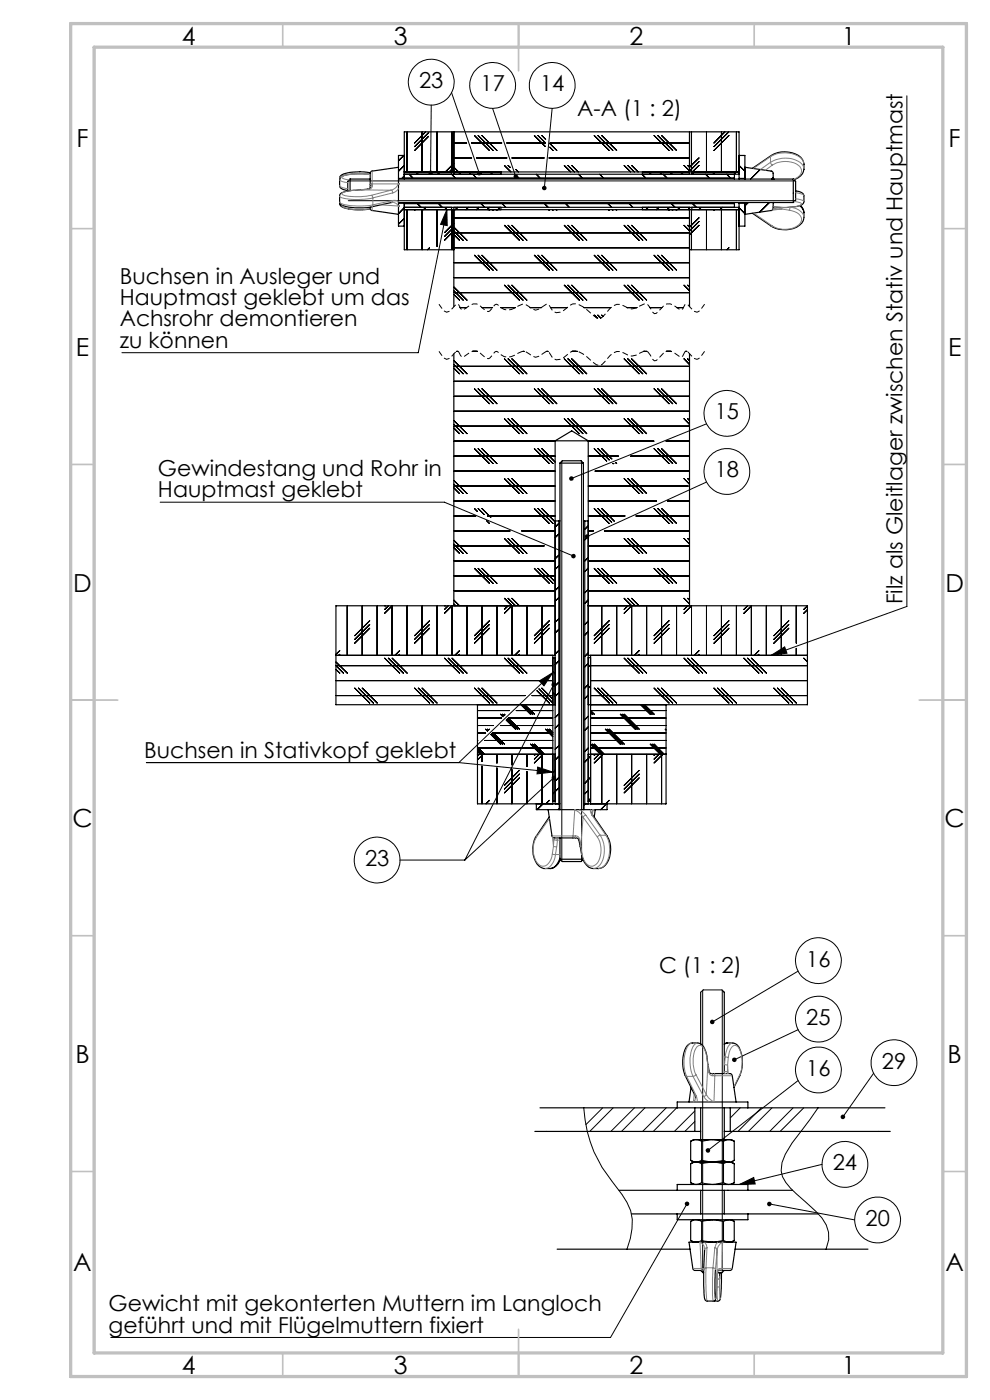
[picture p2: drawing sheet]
<svg xmlns="http://www.w3.org/2000/svg" width="210mm" height="297mm" viewBox="0 0 210 297" stroke-linecap="round" stroke-linejoin="round" font-family="sans-serif">
<g fill="none" stroke="#000" stroke-width=".21">
<path d="M95.8 19.6l5.9 17.2M73.9 38.4h94.8M85.7 33l-1.2 1.1M85.8 37.3l-.5 .5M85.8 35.1l-1.3 1.2M86.4 28v8.5M86.8 37l.8 .7M88.9 36.5l-.5 .5M89.5 28v8.5M90.3 28l-2.4 2.3M90.9 28.9l-3 3M90.9 28.1l-3 3"/>
<path d="M91.5 22.3l-.2 14.4M92.7 28v8.5M93.4 36.5l-.5 .5M95.3 36.5l1-1 1 1M95.8 37l.8 .7M95.9 28v8.5M96.1 36.5l.2-.2 .1 .2M96.3 30.3h2.7M96.3 33.5h3.7M96.3 34.7l-1.8 1.8M97.9 36.5l-.5 .5M100 30.3h6.4"/>
<path d="M100.1 36.5l-.5 .5M100.3 37l.7 .7M100.6 28.7l3.2 3.2M101.1 33.5h6.4M101.4 28.7l3.2 3.2M102.2 28.7l3.2 3.2M102.3 36.5l-.5 .5M104.5 23l4.9 14.5M104.6 36.5l-.5 .5M107 35.1l1.4 1.4M107.5 30.3h8.2M107.8 35.1l.4 .4"/>
<path d="M108.6 33.5h6.8M109.4 35.9l.6 .6M109.7 37.4l.3 .3M113.3 28.7l2.3 2.3M113.8 37l.7 .7M114.1 28.7l1.6 1.6M114.9 28.7l.8 .9M116.5 33.5h29.8M116.6 31.2l.7 .7M116.7 30.3h29.6M116.7 30.5l1.4 1.4M117.1 23l-1.6 16.9"/>
<path d="M119.7 35.1l1.4 1.4M120.5 35.1l1.3 1.4M121.3 35.1l1.4 1.4M122.7 37l.8 .7M126 28.7l3.2 3.2M126.8 28.7l3.2 3.2M127.2 37l.8 .7M127.6 28.7l3.2 3.2M132.4 35.1l1.4 1.4M133.2 35.1l1.3 1.4M134 35.1l1.4 1.4M136.2 37l.7 .7"/>
<path d="M138.3 36.5l-.5 .5M138.7 28.7l3.2 3.2M139.5 28.7l3.2 3.2M140.3 28.7l3.2 3.2M140.5 36.5l-.5 .5M140.7 37l.8 .7M142.8 36.5l-.6 .5M145 36.5l-.5 .5M146.7 28v8.5M147.2 36.5l-.4 .5M148.3 34.3l-2 2-1.2-1.2M148.3 33.5l-2 2-.4-.4"/>
<path d="M148.3 35.1l-1.4 1.4M149.7 37l.7 .7M149.9 28v8.5M151.7 36.5l-.5 .5M153 28v8.5M153.8 28l-2.4 2.3M154.2 37l.7 .7M154.6 28l-3.2 3.1M154.6 28.7l-3.2 3.2M156.2 28v8.5l-.5 .5M156.8 35.1l1.2 1.2M161.3 35.9l-2.1 2.1"/>
<path d="M164 37.7l-.3 .3M192.4 20.3v108.4l-28.8 10.3M73.9 42.6h94.8M85.8 46.3l-1.3 1.3M85.9 44l-1.4 1.3M86.4 44.5v8.5M88.1 44.5l-.2 .1M88.6 43.2l.7 .8M89.5 44.5v8.5M90.3 44l-.4 .5M91.1 52.6l-.4 .4M92.7 44.5v7.8"/>
<path d="M93.1 43.2l.7 .8M94.3 50.2l2-2 2.8 2.8M94.8 44.5l-6.1 30.3h-62.8M94.8 44.5l.1 3.4-1.4-.3zM94.8 44l-.4 .4M95.9 44.5v8.5M96.3 46.2h50M96.3 49.4h50M96.3 52.6h50M96.3 55.7h50M96.3 58.9h50M96.3 49.8l1.2 1.2"/>
<path d="M96.3 49l1.9 2M96.3 49l-2 2M96.3 47.4l-2 2M97.1 44l-.5 .5M99.3 44l-.5 .5M100.6 54.1l3.2 3.2M101.4 54.1l3.2 3.2M101.6 44l-.5 .5M102.1 43.2l.7 .8M102.2 54.1l3.2 3.2M103.7 44.5l.1 .1M103.8 44l-.5 .5"/>
<path d="M104.5 44.5l.1 .1M105.3 44.5l.1 .1M106.1 44l-.5 .5M106.5 43.2l.8 .8M107 47.8l3.2 3.2M107.8 47.8l3.1 3.2M108.6 47.8l3.2 3.2M113.3 54.1l3.2 3.2M114.1 54.1l3.2 3.2M114.9 54.1l3.2 3.2M115.5 43.2l.8 .8M116.4 44.5l.1 .1"/>
<path d="M117.2 44.5l.1 .1M118 44.5l.1 .1M119.7 47.8l3.2 3.2M120 43.2l.8 .8M120.5 47.8l3.1 3.2M121.3 47.8l3.2 3.2M126 54.1l3.2 3.2M126.8 54.1l3.2 3.2M127.6 54.1l3.2 3.2M129 43.2l.8 .8M129.1 44.5l.1 .1M129.9 44.5l.1 .1"/>
<path d="M130.7 44.5l.1 .1M132.4 47.8l3.2 3.2M133.2 47.8l3.1 3.2M133.5 43.2l.7 .8M134 47.8l3.2 3.2M137.5 44l-.5 .5M138.7 54.1l3.2 3.2M139.5 54.1l3.2 3.2M139.7 44l-.5 .5M140.3 54.1l3.2 3.2M141.8 44.5l.1 .1M142 44l-.5 .5"/>
<path d="M142.5 43.2l.7 .8M142.6 44.5l.1 .1M143.4 44.5l.1 .1M144.3 44l-.6 .5M145.1 47.8l1.2 1.2M146.3 44.2l-.3 .3M146.7 44.5v8.5M146.9 43.2l.8 .8M148.3 46.2l-2 2-.4-.4M148.3 47.8l-2 2M148.3 47l-2 2M148.7 44l-.5 .5"/>
<path d="M149.9 44.5v8.5M151.6 44.5l-.2 .1M153 44.5v8.5M153.2 44l-.5 .5M154.6 52.6l-.4 .4M156.2 44.5v8.5M156.8 44.1l1.2 1.2M158.7 43l-.7 .7M163.2 43l-2.1 2M96.3 62.1h50M96.3 62.5l1.2 1.2M96.3 61.7l1.9 2"/>
<path d="M96.3 60.9l2.8 2.8M96.3 77.7h50M96.3 78.1l1.2 1.2M96.3 77.3l1.9 2M96.3 76.5l2.8 2.8M96.8 74.5h.4M97.6 65.3h1.4M100.2 74.5h1M102.2 65.3h2.3M106.2 65.3h3.2M107 60.5l3.2 3.2M107 76.1l3.2 3.2"/>
<path d="M107.8 60.5l3.1 3.2M107.8 76.1l3.1 3.2M108.6 60.5l3.2 3.2M108.6 76.1l3.2 3.2M110.9 74.5h.3M112.4 65.3h2.5M116 74.5h.2M116.8 65.3h3.5M119.7 60.5l3.2 3.2M119.7 76.1l3.2 3.2M120.5 60.5l3.1 3.2M120.5 76.1l3.1 3.2"/>
<path d="M121.3 60.5l3.2 3.2M121.3 76.1l3.2 3.2M121.3 74.5h1.1M123.9 65.3h5.7M126 66.8l.7 .7M126.8 66.8l.7 .7M127.6 66.8l.3 .3M132.4 60.5l3.2 3.2M132.4 76.1l3.2 3.2M133 65.3h2.1M133.2 60.5l3.1 3.2M133.2 76.1l3.1 3.2"/>
<path d="M134 60.5l3.2 3.2M134 76.1l3.2 3.2M136.5 74.5h.7M137.9 65.3h2.5M141.3 74.5h1M143.6 65.3h1.4M145.1 60.5l1.2 1.2M145.1 76.1l1.2 1.2M145.4 74.5h.3M145.9 60.5l.4 .4M145.9 76.1l.4 .4M96.3 99.9h21.5"/>
<path d="M96.3 96.8h21.5M96.3 93.6h21.5M96.3 90.4h49.9M96.3 87.2h50M96.3 84.1h50M96.3 80.9h50M96.3 90.8l1.2 1.2M96.3 90l1.9 2M96.3 89.2l2.8 2.8M100.6 82.5l3.2 3.2M100.6 95.2l3.2 3.2M101.4 82.5l3.2 3.2"/>
<path d="M101.4 95.2l3.2 3.2M102.2 82.5l3.2 3.2M102.2 95.2l3.2 3.2M107 88.8l3.2 3.2M107.8 88.8l3.1 3.2M108.6 88.8l3.2 3.2M113.3 82.5l3.2 3.2M113.3 95.2l3.2 3.2M114.1 82.5l3.2 3.2M114.1 95.2l3.2 3.2M114.9 82.5l3.2 3.2M114.9 95.2l2.9 2.8"/>
<path d="M119.2 97.9v84.8M119.7 88.8l3.2 3.2M120.5 88.8l3.1 3.2M121.3 88.8l3.2 3.2M123.4 97.9v84.8M124.8 96.8h6.4M124.8 93.6h13.9M126 82.5l3.2 3.2M126 95.2l2.7 2.6M126.2 99.9h20.1M126.8 82.5l3.2 3.2M126.8 95.2l2.4 2.4"/>
<path d="M127.6 82.5l3.2 3.2M127.6 95.2l2.2 2.2M130 98.4h.1M130.6 98.1l.2 .3M132.4 88.8l3.2 3.2M133.2 88.8l3.1 3.2M133.8 96.8h12.5M134 88.8l3.2 3.2M138.7 82.5l3.2 3.2M138.7 95.2l3.2 3.2M139.5 82.5l3.2 3.2M139.5 95.2l3.2 3.2"/>
<path d="M140.3 82.5l3.2 3.2M140.3 95.2l3.2 3.2M141.3 93.6h5M145.1 88.8l1.2 1.2M145.9 88.8l.4 .4M149.9 89.9l-28.7 11.6M34 106.5h60.3l27.3 11.5M96.3 119h21.5M96.3 115.8h19.1M96.3 112.6h11.9M96.3 109.5h4.6M96.3 106.3h21.5"/>
<path d="M96.3 103.1h21.5M96.3 103.5l1.2 1.2M96.3 116.2l1.2 1.2M96.3 102.7l1.9 2M96.3 115.4l1.9 2M96.3 101.9l2.8 2.8M96.3 114.6l2.8 2.8M100.6 107.9l.7 .6M101.4 107.9l1.3 1.2M102.2 107.9l1.9 1.8M103.2 110.5l.6 .6M103.4 109.5h14.4"/>
<path d="M107 101.5l3.2 3.2M107 114.2l3.2 3.2M107.8 101.5l3.1 3.2M107.8 114.2l3.1 3.2M108.6 101.5l3.2 3.2M108.6 114.2l3.2 3.2M110.7 112.6h7.1M113.3 107.9l3.2 3.2M114.1 107.9l3.2 3.2M114.9 107.9l2.9 2.8M118.5 117.8l-.7 .7M118.5 111.1l-.7 .7"/>
<path d="M118.5 113.3l-.7 .7M124.6 114l-.6 .5M124.8 119h21.5M124.8 115.8h21.5M124.8 112.6h1.1M124.8 109.5h7.8M124.8 106.3h14.5M124.8 103.1h21.2M124.8 111.5l-.8 .8M124.8 118.3l-.8 .7M126 107.9l3.2 3.2M126.8 107.9l3 2.9"/>
<path d="M127.6 107.9l2.7 2.7M128.2 112.6h18.1M132.4 101.5l3.2 3.2M132.4 114.2l3.2 3.2M133.2 101.5l3.1 3.2M133.2 114.2l3.1 3.2M134 101.5l3.2 3.2M134 114.2l3.2 3.2M134.9 109.5h11.4M138.7 107.9l3.2 3.2M139.5 107.9l3.2 3.2M140.3 107.9l3.2 3.2"/>
<path d="M141.6 106.3h4.7M145.1 101.5l1.2 1.2M145.1 114.2l1.2 1.2M145.9 101.5l.4 .4M145.9 114.2l.4 .4M149.9 102.3l-25.4 11.5M72.1 138.8l-.2 .2M72.1 138l-.8 .8M73.7 128.5v10.5M76.8 128.5v10.5M78.4 133.3l-3.2 3.2M78.4 132.5l-3.2 3.1"/>
<path d="M78.4 131.7l-3.2 3.2M80 128.5v10.5M81.6 130.1l1.6-1.6v10.5M81.6 139.6l3.2 3.2M81.6 128.5h.1M82.4 128.5l-.8 .8M82.4 139.6l3.1 3.2M83.2 139.6l3.2 3.2M84.8 138.8l-.2 .2M84.8 138l-1 1M86.4 128.5v10.5M89.5 128.5v10.5"/>
<path d="M91.1 133.3l-3.2 3.2M91.1 132.5l-3.2 3.1M91.1 131.7l-3.2 3.2M92.7 128.5v10.5M94.3 130.1l1.6-1.6v10.5M94.3 139.6l3.2 3.2M94.3 128.5h.1M95.1 128.5l-.8 .8M95.1 139.6l3.1 3.2M95.9 139.6l3.2 3.2M96.3 125.3h21.5M96.3 122.2h21.5"/>
<path d="M96.3 128.1l.4 .4M96.3 127.3l1.2 1.2M97.5 138.8l-.2 .2M97.5 138l-1 1M99.1 128.5v10.5M100.6 120.6l3.2 3.2M101.4 120.6l3.2 3.2M102.2 120.6l3.2 3.2M102.2 128.5v10.5M103.8 133.3l-3.2 3.2M103.8 132.5l-3.2 3.1M103.8 131.7l-3.2 3.2"/>
<path d="M105.4 128.5v10.5M107 126.9l1.6 1.6M107 139.6l3.2 3.2M107 128.5h.1M107.8 126.9l1.6 1.6M107.8 139.6l3.1 3.2M107.8 128.5l-.8 .8M108.6 126.9l1.6 1.6M108.6 128.5v10.5M108.6 128.5l-1.6 1.6M108.6 139.6l3.2 3.2M110.2 138.8l-.2 .2"/>
<path d="M110.2 138l-1 1M111.8 128.5v10.5M113.3 120.6l3.2 3.2M114.1 120.6l3.2 3.2M114.9 120.6l2.9 2.8M114.9 128.5v10.5M116.5 133.3l-3.2 3.2M116.5 132.5l-3.2 3.1M116.5 131.7l-3.2 3.2M118.5 138l-.7 .7M118.5 131.3l-.7 .7M118.5 124.5l-.7 .8"/>
<path d="M118.5 133.5l-.7 .8M118.5 126.8l-.7 .7M118.5 120l-.7 .8M124.8 125.3h21.5M124.8 122.2h21.5M124.8 125l-.8 .8M124.8 138.5l-.8 .7M124.8 131.8l-.8 .7M124.8 134l-.8 .8M124.8 127.2l-.8 .8M124.8 120.5l-.8 .8M126 120.6l3.2 3.2"/>
<path d="M126.8 120.6l3.2 3.2M127.6 120.6l3.2 3.2M127.6 128.5v10.5M129.2 133.3l-3.2 3.2M129.2 132.5l-3.2 3.1M129.2 131.7l-3.2 3.2M130.8 128.5v10.5M132.4 126.9l1.6 1.6M132.4 139.6l3.2 3.2M133.2 126.9l1.6 1.6M133.2 128.5l-.8 .8M133.2 139.6l3.1 3.2"/>
<path d="M134 126.9l1.6 1.6M134 128.5v10.5M134 128.5l-1.6 1.6M134 139.6l3.2 3.2M135.6 138.8l-.2 .2M135.6 138l-1 1M137.2 128.5v10.5M138.7 120.6l3.2 3.2M139.5 120.6l3.2 3.2M140.3 120.6l3.2 3.2M140.3 128.5v10.5M141.9 133.3l-3.2 3.2"/>
<path d="M141.9 132.5l-3.2 3.1M141.9 131.7l-3.2 3.2M143.5 128.5v10.5M145.1 130.1l1.6-1.6v10.5M145.1 126.9l1.2 1.2M145.1 139.6l3.2 3.2M145.9 126.9l.4 .4M145.9 139.6l3.1 3.2M145.9 128.5l-.8 .8M146.7 139.6l3.2 3.2M148.3 138.8l-.2 .2M148.3 138l-1 1"/>
<path d="M149.9 128.5v10.5M153 128.5v10.5M154.6 133.3l-3.2 3.2M154.6 132.5l-3.2 3.1M154.6 131.7l-3.2 3.2M156.2 128.5v10.5M157.8 139.6l3.2 3.2M157.8 130.1l1.6-1.6v10.5M158.6 128.5l-.8 .8M158.6 139.6l3.1 3.2M159.4 139.6l3.2 3.2M161 138.8l-.2 .2"/>
<path d="M161 138l-1 1M162.6 128.5v10.5M163.6 139l2.8-1.8 .5 1.4zM165.7 128.5v9.2M165.7 138.7v.3M167.3 133.3l-3.2 3.2M167.3 132.5l-3.2 3.1M167.3 131.7l-3.2 3.2M168.9 128.5v8M168.9 137.5v1.5M170.5 139.6l.8 .8M171.3 129.3l-.8 .8"/>
<path d="M171.3 128.5l-.8 .8M71.3 144.4h43.5M71.3 147.6h40.1M71.3 142l.8 .8M71.3 140.4l2.4 2.4M75.2 146l3.2 3.2M76 146l3.2 3.2M76.8 146l3.2 3.2M87.9 146l3.2 3.2M88.7 146l3.2 3.2M89.5 146l3.2 3.2M100.6 146l3.2 3.2"/>
<path d="M101.3 158.5l1.5 1.5M101.3 150.7h6.8M101.3 152.3h5.1M101.3 153.9h3.4M101.3 155.5h1.7M101.3 157.1h.1M101.3 158.7h16M101.3 159.3l.7 .7M101.3 158.9l1.1 1.1M101.4 146l3.2 3.2M102.2 146l3.2 3.2M102.8 157.1h14.5"/>
<path d="M103 154.7l.4 .4M103.4 154.7l.2 .2M103.8 154.7h.1M104.1 155.8l2.1 2.1M104.4 155.6l2.2 2.3M104.5 155.4l2.5 2.5M106.2 153.9h11.1M106.2 151.5l.5 .5M106.6 151.5l.3 .3M107 151.5l.1 .2M107.4 152.7l2 2M107.6 152.5l2.1 2.2"/>
<path d="M107.8 152.4l2.4 2.3M107.8 152.3h9.5M109.5 150.7h7.8M110.7 149.6l1.8 1.9M110.9 149.5l2 2M111.3 149.5l2 2M112.5 157.9l2.2 2.1M112.9 147.6h4.4M112.9 157.9l2.2 2.1M113.3 157.9l2.2 2.1M113.9 146.5l2.6 2.7M114.3 146.2l3 2.9"/>
<path d="M114.4 144.5l2.9-1.8-1.9 2.8zM114.9 146l2.4 2.3M115.7 154.7l1.6 1.6M116.1 154.7l1.2 1.2M116.2 144.4h1.1M116.5 154.7l.8 .8h-12.8M117.3 142.7l-20 19.1M117.3 141.2h-46l1.5 1.6M117.3 142.5l.5 .5M117.3 147l.5 .5M117.4 145.2l-18.8 37.3M118.5 158.2l-.7 .8"/>
<path d="M118.5 151.5l-.7 .7M118.5 144.7l-.7 .8M118.5 153.7l-.7 .8M118.5 147l-.7 .7M118.5 140.2l-.7 .8M124.8 141l.5 .5M124.8 145.5l.5 .5M124.8 154.2l-.8 .7M124.8 147.5l-.8 .7M124.8 158.7l-.8 .8M124.8 151.9l-.8 .8M124.8 145.2l-.8 .8"/>
<path d="M124.8 140.7l-.8 .8M125.3 141.2h46M125.3 144.4h46M125.3 147.6h46M125.3 157.9l2.1 2.1M125.3 150.7h16M125.3 152.3h16M125.3 153.9h16M125.3 155.5h16M125.3 157.1h16M125.3 158.7h16M125.3 151.2l.3 .3"/>
<path d="M125.3 150.8l.7 .7M125.6 157.9l2.2 2.1M126 146l3.2 3.2M126 157.9l2.2 2.1M126.8 146l3.2 3.2M127.6 146l3.2 3.2M128.4 154.7l3.2 3.2M128.8 154.7l3.2 3.2M129.2 154.7l3.2 3.2M131.6 151.5l3.2 3.2M132 151.5l3.1 3.2M132.4 151.5l3.2 3.2"/>
<path d="M135.9 149.5l2 2M136.3 149.5l2 2M136.7 149.5l2 2M137.9 157.9l2.2 2.1M138.3 157.9l2.2 2.1M138.7 146l3.2 3.2M138.7 157.9l2.2 2.1M139.5 146l3.2 3.2M140.3 146l3.2 3.2M141.1 154.7l.2 .2M151.4 146l3.2 3.2M152.2 146l3.2 3.2"/>
<path d="M153 146l3.2 3.2M164.1 146l3.2 3.2M164.9 146l3.2 3.2M165.7 146l3.2 3.2M31 161.8h66.3M97.3 161.8l20 2M101.7 160l-.4 .4M102.2 160v1.5M102.2 162.5v8M102.5 160l-1.2 1.2M103.8 169.8l-.7 .7M105.4 160v1.9"/>
<path d="M105.4 162.9v7.6M108.6 160v2.3M108.6 163.3v7.2M110.1 163.4l-3.1 3.2M110.2 164.2l-3.2 3.2M110.2 165l-3.2 3.2M111.8 160v2.6M111.8 163.7v6.8M113.6 160l-.3 .3M114.1 162.7l3.2 1.1-3.4 .4zM114.4 160l-1.1 1M114.9 160v3"/>
<path d="M114.9 164v6.5M115.2 170.5l-1.3 1.3M115.2 160l-1.9 1.9M116.5 169.8l-.7 .7M117.5 165l-18.9 17.5M117.8 163.4l-.5 .5M118.5 165l-.7 .7M118.5 167.2l-1.2 1.2M118.5 160.4l-.7 .8M118.6 171.6l-.2 .2M124.2 170.5l-.3 .3M124.8 167.7l-.8 .7"/>
<path d="M125.3 164.9l-1.3 1.3M125.3 160.4l-1.3 1.3M125.3 169.4l-.5 .5M126.3 160l-.3 .3M127.1 160l-1.1 1M127.6 160v10.5M127.9 160l-1.9 1.9M128.7 170.5l-1.3 1.3M129.2 169.8l-.7 .7M130.8 160v10.5M134 160v10.5M135.6 165l-3.2 3.2"/>
<path d="M135.6 164.2l-3.2 3.2M135.6 163.4l-3.2 3.2M137.2 160v10.5M139 160l-.3 .3M139.8 160l-1.1 1M140.3 160v10.5M140.6 160l-1.9 1.9M141.3 170.4l-.1 .1M84.8 182.5h13.8M149 210.1v59.8M153.1 210h-3.9l-.6 .5M153.2 210.1v59.8"/>
<path d="M169.3 206l-18.2 10.8M169.3 218.4l-13.5 6.4M123.8 235a27 27 0 0 0 6 15.6l2.1 2.8a9.8 9.8 0 0 1 1.8 9.3l-.7 2.3M127.8 235l-3.5 3.6M130.1 235l-5 5M134.6 235l-5 5M136.8 235l-5 5M141.3 235l-5 5M143.5 235l-4.9 5M147.4 235.7l-4.3 4.3M147.4 237.9l-2.1 2.1M157 235l-2.1 2.2"/>
<path d="M161.5 235l-5 5M163.8 235l-5 5M168.2 235l-4.9 5M169.3 229.2l-19.1 14.8M170.5 235l-5 5M173.5 235l-5.5 7.5-1.4 2.4a5.4 5.4 0 0 0 1.1 7.2l5.3 4.8a6.8 6.8 0 0 1 2.2 8.1M185.3 227.7l-6.5 9.3M145.7 255.4l-16.2 28.3h-106M147.7 258.8l-1.2 .3M148.8 250.9l2.4 .4M155.8 246.2l-2.3 .7a7.7 7.7 0 0 0-4.7 0M156.8 251.3l3.1-1.5 .3 1.4z"/>
<path d="M163.2 255.4l18.1 3.4M174.4 247l-17.6 4.3M153.6 269.5l-.5 .5"/>
<circle cx="91.5" cy="17.4" r="4.8"/>
<circle cx="104.5" cy="18.1" r="4.8"/>
<circle cx="117.1" cy="18.1" r="4.9"/>
<circle cx="154.2" cy="87.7" r="4.9"/>
<circle cx="154.2" cy="100" r="4.9"/>
<circle cx="80" cy="182.5" r="4.9"/>
<circle cx="173.6" cy="216.2" r="4.9"/>
<circle cx="173.6" cy="203.8" r="4.8"/>
<circle cx="173.6" cy="227" r="4.9"/>
<circle cx="189.6" cy="225.4" r="4.9"/>
<circle cx="179.2" cy="247" r="4.9"/>
<circle cx="186.2" cy="258.8" r="4.9"/>
</g>
<path d="M149.5 74.5l-.9 1.3-.8 .4-.6-.2-1.6-1.5-.3 .1-.7 1.2-.4-.1a3.8 3.8 0 0 0-2.8-1.2l-.7 .4a3.5 3.5 0 0 1-1.9 1.6l-1.4-1.9-.7-.1-.9 .4a2.62 2.62 0 0 1-3.5 0 2.18 2.18 0 0 0-2.9 .5l-1.7 1.9-.5 .3-.7-.2-.7-.6a7.2 7.2 0 0 0-3.7-2.3h-.6l-.7 .3a3.9 3.9 0 0 1-2.8 1.5l-.7-.3-.9-1.4-.2-.1-1 .5a1.82 1.82 0 0 1-3 0l-.7-.4-.7-.1-.8 .4a3.1 3.1 0 0 1-3.8 .3l-.9-.7-.3 .2-1.1 1.3-.3 .1-.4-.1-2.1-1.5a3.9 3.9 0 0 0-2.7 1.2l-.4 .1-.7-1.2-.3-.1-1.6 1.5-.7 .2-.9-.7-.7-1M149.5 64.5l-.9 1.3-.8 .4-.6-.2-1.6-1.5-.3 .1-.7 1.2-.4-.1a3.8 3.8 0 0 0-2.8-1.2l-.7 .4a3.5 3.5 0 0 1-1.9 1.6l-1.4-1.9-.7-.1-.9 .4a2.62 2.62 0 0 1-3.5 0 2.18 2.18 0 0 0-2.9 .5l-1.7 1.9-.5 .3-.7-.2-.7-.6a7.2 7.2 0 0 0-3.7-2.3h-.6l-.7 .3a3.9 3.9 0 0 1-2.8 1.5l-.7-.3-.9-1.4-.2-.1-1 .5a1.82 1.82 0 0 1-3 0l-.7-.4-.7-.1-.8 .4a3.1 3.1 0 0 1-3.8 .3l-.9-.7-.3 .2-1.1 1.3-.3 .1-.4-.1-2.1-1.5a3.9 3.9 0 0 0-2.7 1.2l-.4 .1-.7-1.2-.3-.1-1.6 1.5-.7 .2-.9-.7-.7-1" fill="none" stroke="#000" stroke-width=".21" stroke-dasharray="1.3 .6" stroke-dashoffset=".1" stroke-linecap="butt"/>
<g fill="none" stroke="#c0c0c0" stroke-width=".35">
<path d="M60 5v5M110 5v10M160 5v5M15 48.5h5M200 48.5h5M15 98.5h5M200 98.5h5M15 148.5h10M195 148.5h10M15 198.5h5M200 198.5h5M15 248.5h5"/>
<path d="M200 248.5h5M60 287v5M110 282v10M160 287v5"/>
</g>
<path d="M15 5h190v287h-190zM20 10h180v277h-180z" fill="none" stroke="#c0c0c0" stroke-width=".7"/>
<g fill="#000">
<path d="M163.6 139l2.8-1.8 .5 1.4z"/>
<path d="M91.1 36.3l-.2 .1a.47 .47 0 0 0 0 .5 .47 .47 0 0 0 .4 .2v-.4v.4a.49 .49 0 0 0 .5-.6 .49 .49 0 0 0-.7-.2zM101.4 36.4a.48 .48 0 0 0-.1 .6 .48 .48 0 0 0 .5 .2l-.1-.4 .1 .4a.48 .48 0 0 0 .3-.7 .48 .48 0 0 0-.7-.1zM109 37.2a.49 .49 0 0 0 0 .6 .49 .49 0 0 0 .6 .1l-.2-.4 .2 .4a.48 .48 0 0 0 .2-.7 .48 .48 0 0 0-.8 0zM115.2 39.5a.47 .47 0 0 0-.2 .5 .47 .47 0 0 0 .4 .4l.1-.5-.1 .5a.48 .48 0 0 0 .5-.6 .48 .48 0 0 0-.7-.3zM94.8 44.5l.1 3.4-1.4-.3zM121.3 117.6a.48 .48 0 0 0 .1 .8 .48 .48 0 0 0 .7-.2l-.5-.2 .5 .1a.45 .45 0 0 0-.2-.6 .45 .45 0 0 0-.6 .1zM120.9 101.1l-.1 .6 .4-.2-.4 .2a.48 .48 0 0 0 .6 .2 .48 .48 0 0 0 .2-.7 .48 .48 0 0 0-.7-.1zM124.2 113.5l-.1 .1v.4l.4-.2-.4 .2a.47 .47 0 0 0 .7 .2 .47 .47 0 0 0 .1-.7 .47 .47 0 0 0-.7 0zM114.4 144.5l2.9-1.8-1.9 2.8zM114.1 162.7l3.2 1.1-3.4 .4zM117.1 144.9a.49 .49 0 0 0 0 .7 .49 .49 0 0 0 .8-.1 .49 .49 0 0 0-.2-.7l-.3 .4 .3-.4zM117.1 164.7a.48 .48 0 0 0 0 .6 .48 .48 0 0 0 .7 0 .48 .48 0 0 0 0-.6l-.3 .3 .3-.4-.4-.1zM145.4 255a.48 .48 0 0 0 0 .7 .48 .48 0 0 0 .7 0 .48 .48 0 0 0-.1-.7l-.3 .4 .3-.4zM150.7 216.5v.6l.4-.3-.4 .3a.48 .48 0 0 0 .7 .1 .48 .48 0 0 0 0-.7 .48 .48 0 0 0-.7 0zM155.4 224.5l-.1 .5 .5-.2-.5 .2a.49 .49 0 0 0 .7 .2 .49 .49 0 0 0 .2-.7 .49 .49 0 0 0-.8 0zM149.8 243.7l-.1 .3 .1 .4 .4-.4-.4 .4a.49 .49 0 0 0 .7 0 .49 .49 0 0 0 0-.7 .49 .49 0 0 0-.7 0zM156.8 251.3l3.1-1.5 .3 1.4zM162.9 255.1l-.2 .2 .5 .1-.5-.1a.48 .48 0 0 0 .6 .6 .48 .48 0 0 0 .3-.7 .48 .48 0 0 0-.7-.1zM178.6 236.5l-.3 .3 .2 .5 .3-.3-.3 .3a.49 .49 0 0 0 .8-.3 .49 .49 0 0 0-.7-.5z"/>
</g>
<g fill="none" stroke="#000" stroke-width=".25">
<path d="M72 39.4a1.58 1.58 0 0 0 1.8 1M74.3 38v2.5M74.3 38l-.5 .5v2M74.3 38h4.2M78.5 36.7a12.1 12.1 0 0 0-6 .4l-.4 .4-.1 1.9M78.5 37a11.3 11.3 0 0 0-6.2 .6l-.3 .5M84.5 35.5l-5.7 .8-.3 .4v.6a5.5 5.5 0 0 1-.1 2.7l-3.3 .4M84.5 39v4.7M84.5 35.5v3.5M84.5 38h83.8M84.5 37.8h1.3M84.5 39h.1"/>
<path d="M85.8 37.8v.2M85.8 33h-1.3v2.5M85.8 37.8v-9.8h71v9.8M85.8 37h71M85.8 37.7h70M85.8 36.5h71M95.8 36.5v.5M96.3 28v9M106.3 36.5v.5M136.3 36.5v.5M146.3 28v9M146.8 36.5v.5"/>
<path d="M155.8 37.7v.3M155.8 37v.7M156.8 37.8v.2M156.8 33h1.2v5M156.8 37.8h1.2M158 35.5l5.7 .8 .3 .3v1.4M164 38h.1M168.3 38l.5 .5v4l-.5 .5M168.3 38v5M170.5 35.9a2.69 2.69 0 0 1-2.1 2.2M170.5 34.9a2.36 2.36 0 0 0-1.8-2.2 5.6 5.6 0 0 0-5.2 .3l-3.9 2.7M170.5 34.8v1.1"/>
<path d="M72 43.1a1.42 1.42 0 0 0 1.7 1.2 13 13 0 0 0 4.9 0M75.1 40.4l-1.7 .2a1.36 1.36 0 0 0-1.4 1v1.3a.91 .91 0 0 0 .9 .8 13.1 13.1 0 0 0 5.9 .2l4.5-1M75.1 40.4h.1M78.5 44v.3l.3 .4 5.7 .8M84.5 43.7h.1M84.5 43.7v1.8M84.5 45.5v2.5h1.3M85.8 43v.1M85.8 43.1v9.9h10.5M85.8 44h71M85.8 43.2h70M85.8 44.5h71"/>
<path d="M95.8 44v.5M96.3 44v21M106.3 44v.5M136.3 44v.5M146.3 44v21M146.8 44v.5M155.8 43v.2M155.8 43.2v.8M156.8 43v.1M156.8 43.1h1.2M156.8 43.1v9.9h-10.5M158 43v5h-1.2"/>
<path d="M159.6 45.3l3.9 2.6a5.4 5.4 0 0 0 6.6-.6l.3-.4 .1-.8M164 43h.1M164 43v1.3l-.3 .4-5.7 .8M168.3 43h-83.8v.1h1.3M168.8 40.5l1 .2a.87 .87 0 0 1 .7 .8M169.7 43.6l.1 .2a2.21 2.21 0 0 1 .7 2.3M169.8 43.6a1.9 1.9 0 0 1 .7 1.4M170.5 42.8v.1a2.11 2.11 0 0 1-2.2 1l-1.4 .1-2.9-.1M170.5 41.5v1.3M96.3 75.1v53.4M146.3 75.1v53.4M117.8 93.5h7"/>
<path d="M117.8 93.5v77M117.8 93.5l3.5-2.1 3.5 2.1M118.8 98.2h5M118.8 98.2l.5-.4h4l.5 .4M118.8 98.2v73.6M123.8 98.2v73.6M124.8 93.5v77M117.8 110.5h.7M118.5 110.5h.3M118.5 110.5v60M123.8 110.5h.2M124 110.5v60"/>
<path d="M124 110.5h.8M71.3 139h46.5M117.3 139v31.5M117.3 139.5h.5M117.8 128.5h-46.5v21h46.5M124.8 128.5h46.5v21h-46.5M124.8 139.5h.5M124.8 139h46.5M125.3 139v31.5M101.3 149.5v21h17.3M141.3 149.5v21h-17.4M101.3 160h16.5"/>
<path d="M113.8 170.5v1.3h2.5M116.3 171.8l.9 5.8 .3 .2h5l.3 .3 .3 1.5a5.6 5.6 0 0 0 1.8 4.4l.9 .3M116.3 171.8h10M116.5 173.4l-2.7 3.9a5.5 5.5 0 0 0 .6 6.5l.9 .5h.3M117.3 170h.5M118.6 170.5h.2M118.6 170.5v1.3M118.8 177.8v4.5M123.8 170.5h.1M123.9 170.5v1.3M124.8 160h16.5M124.8 170h.5"/>
<path d="M125.6 172.3l.2 .8M125.8 173l3 4.3a5.4 5.4 0 0 1-.9 6.7l-1 .3M126.3 171.8l-.3 1.6M128.8 170.5v1.3h-2.5M118.8 182.3h5l-.5 .5h-4zM118.8 182.1l-.2 .5a2.38 2.38 0 0 1-3 1.7M118.9 182.3a2.6 2.6 0 0 1-2.2 2M125.8 184.3h1.1M148.6 210.5v11M153.1 210l.5 .5v17.2M114.5 235h29.2M143.7 235h14.9"/>
<path d="M143.7 235v-1.2h14.9v1.2M146.6 230.7l-.4 3.1M146.8 221.3a2.27 2.27 0 0 1 3 1.9l.4 2.8M146.9 221.3a1.8 1.8 0 0 0-1.7 1.5 7.6 7.6 0 0 0 .1 5.4l2.1 4.2M147.4 235v5M147.4 232.4l.2 .5M147.4 232.4h.1M148.6 235v6.8M150.2 226l.2 1.1 .3 .6h4.1l.4 .3 .9 5.8M153.6 235v6.8M154.2 221.3l-.6 .2M154.9 235v5"/>
<path d="M155.4 221.3a1.68 1.68 0 0 1 1.6 1.5 7.5 7.5 0 0 1 0 5.4l-1.3 2.5M155.4 221.3h-1.2l-.6 .2M158.6 235h29.1M113.5 240h33.9M131.3 252.5h12.4M133.9 257.5h9.8M143.7 252.5v-1.2h14.9v1.2M143.7 252.5h14.9M143.7 257.5v1.3h14.9v-1.3M143.7 257.5h14.9M146.5 246.2l1.2 .3M146.5 246.2l.6 .3-.6 .4"/>
<path d="M146.5 250.9l.6 .4M146.5 242.1v4.1M146.5 246.9v4M147.1 258.8l-.6 .3v4.1M147.4 240h1.2M147.7 241.8l-1.2 .3M147.7 241.8l1.1 .3M147.7 246.5h3.5M147.7 241.8h3.5M147.7 241.8h-.6l-.6 .3M147.7 258.8l1.1 .3M147.7 246.5l1.1 .4v4a1.94 1.94 0 0 1-2.3 0"/>
<path d="M147.7 246.5l-1.2 .4M148.6 252.5v5M148.8 246.2l-1.1 .3M148.8 246.2l2.4 .3M148.8 259.1a7.7 7.7 0 0 1 4.7 0M148.8 242.1v4.1M148.8 259.1v4.1M151.2 241.8l-2.4 .3M151.2 241.8l2.3 .3M151.2 241.8h3.4M151.2 246.5h3.4M153.5 246.2l-2.3 .3"/>
<path d="M153.5 246.2l1.1 .3M153.5 259.1a2.04 2.04 0 0 1 2.3 0M153.5 250.9l-2.3 .4M153.5 250.9a1.88 1.88 0 0 0 2.3 0M153.5 242.1v4.1M153.5 246.9v4M153.5 259.1v4.1M153.6 240h1.3M153.6 252.5v5M154.6 241.8l-1.1 .3M154.6 241.8l1.2 .3M154.6 241.8h.6l.6 .3"/>
<path d="M154.6 246.5l1.2 .4M154.9 240h33.9M155.2 258.8l.6 .3M155.8 242.1v4.1l-.6 .3 .6 .4M155.8 250.9l-.6 .4M155.8 246.9v4M155.8 259.1v4.1M158.6 257.5h14.9M158.6 252.5h9.5M118.2 265h28.2M146.5 263.2a2.1 2.1 0 0 0 2.3 0M146.5 263.2l.6 .3"/>
<path d="M148.5 263.5h-2.3l.8 5.8 .4 .2h1.9M148.5 263.5h4.8M148.5 263.5h.1M148.6 263.5h.1M148.6 269.5l.7 .5M148.8 263.2a7.7 7.7 0 0 0 4.7 0M149.5 265.1l-.2 4.2 .1 6.1M151.8 269.3v6.2M152 272.9l-.1 2.1a.81 .81 0 0 1-.6 1M152 272.9h.1M152.1 271.3h.1M152.1 271.3l-.1 1.6"/>
<path d="M152.2 270h.9M152.2 269.9l-.1 1.3M152.7 270l-.1 1.3M152.8 275.4l-.4 .6h-2.5l-.3-.2-.1-.3M153 270l-.2 5.4M153.3 263.5h2.8l-.8 5.6-.4 .4h-2.5l-.2 .4M153.3 263.5h.1M153.5 263.2a2.04 2.04 0 0 0 2.3 0M155.8 263.2l-.6 .3M155.9 265h28.2"/>
</g>
<g fill="none" stroke="#808080" stroke-width=".21">
<path d="M72 38.1l.7 .5 1.1 .1M72 39.4l.7 .4 1.1 .2M78.4 37a12.5 12.5 0 0 0-6.2 .5l-.2 .3M78.5 37a12.3 12.3 0 0 0-5.8 .4l-.2 .1 .1 .3 1.5 .4M79 39.4a.73 .73 0 0 1-.8 .7M79 39v.4M79 39h5.5M79 36.3v2.7M79 39.4l-.5 .3M79 39l-.5 .2M84.5 39l-.5 .8-1.1 .6M84.5 39h.1"/>
<path d="M163.4 34.4l.4 .6M163.4 34.4a5.8 5.8 0 0 1 6.7 .4l.3 .4 .1 .7M163.4 33.2a5.8 5.8 0 0 1 6.7 .5l.3 .4 .1 .7M163.4 33.2v1.2M163.4 34.4l-2.1 1.5M163.4 33.2l-3.6 2.5M163.5 33l-.1 .2M163.8 35a5.1 5.1 0 0 1 5.9 .3 1.65 1.65 0 0 1-1.1 2.7l-.3 .1M163.8 35l-1.5 1.1M72 41.6v.1a11.8 11.8 0 0 0 7.1 .3M72 42.9a9.2 9.2 0 0 0 5.4 .8l1.7-.2M72.5 43.6a.67 .67 0 0 0 .7 .5 13.5 13.5 0 0 0 5.3 .2"/>
<path d="M76.7 40.2l.1 .1M76.8 40.3l-2.8 .2-1.2 .3-.2 .1-.1 .3a11 11 0 0 0 6.2 .2M76.8 40.3l6.1 .1M78.1 40.1h.1M78.2 40.1l-1.4 .2M78.7 41.4l.3 .2 .1 .4M79 43.8v.9M79.1 43.5l-.3 .4M79.1 42v1.5M80.7 43.5l3.8 .2M82.9 40.4l.3 .1 .1 .4M82.9 40.4l-4.2 1"/>
<path d="M83.3 42.9l.7 .2 .5 .6M83.3 42.5a1.24 1.24 0 0 1 1.2 .3M83.3 42.5l-.3 .5M83.3 40.9l-4.2 1.1M83.3 42.5l-4.2 1M84.5 40l-.6 .6-.6 .3M84.5 43.7h.1M159.9 45.2l3.9 2.7M163.5 47.9h.3M164 44.2l.4 .1M164.4 44.3h1.4M164.5 43.9l-.1 .4"/>
<path d="M165.8 44.3l-2 .3M165.8 44.3l1.6 .3M165.9 44l-.1 .3M167.4 44.6l.6 .1a2.11 2.11 0 0 1 2 2.1 3.6 3.6 0 0 1-4 1.8l-1.2-.2-1-.5M167.6 43.9l-.2 .7M167.7 44a2.86 2.86 0 0 1 2.8 2.1M168.5 42.8l1.2 .2 .3 .2a3.6 3.6 0 0 1-2.8 .8l-3.2-.2M168.8 42.2l1.4 .3 .3 .3M168.8 40.9l1.4 .3 .3 .3M113.8 177.6a4.7 4.7 0 0 0 .8 6 1.5 1.5 0 0 0 2-.8l.6-1.6M113.8 177.3v.3M116.6 173.6l-2.8 4"/>
<path d="M117.1 177.3h4.5M117.2 177.5l.2 2M117.4 179.5l.7 .2M117.4 179.5l-.2 1.7M117.5 178.1l-.1 1.4M117.5 178.1l.7 .1M117.5 177.8v.3M118 177.8l.2 .1v.3M118.1 179.7l-.3 1.6M118.2 178.2l-.1 1.5M118.2 178.2h.6M121.6 177.3h.4"/>
<path d="M121.6 177.3l-.1 .5M121.9 171.8l.9 .5 .9 1.1M121.9 171.8h.1M121.9 171.8l-.3 5.5M122 177.3a.79 .79 0 0 1 .9 .8M122 177.3l.1 .5M122.9 171.8l1.4 1.2M122.9 178.1l.3 1.4M122.9 178.1l-.1 .1M123.2 179.5l-.1 .1M123.2 179.5l.3 1.7M123.7 173.4l-.5 6.1"/>
<path d="M123.7 173.4l3 4.2M124.3 173l-.6 .4M124.3 173l3 4.2M125.2 171.8v.4l.4 .8M125.6 173h.2M125.6 173l2.9 4.2M125.8 171.8h.1M125.8 171.8l-.2 .5M125.8 171.8l-.1 1M126.7 177.6a5.1 5.1 0 0 1-.3 5.8 1.48 1.48 0 0 1-2.4-.6l-.5-1.6M127.3 177.2a5.7 5.7 0 0 1-.3 6.6l-1.1 .5M127.3 177.2l-.6 .4"/>
<path d="M127.3 177.2h1.2M128.5 177.2a5.7 5.7 0 0 1-.5 6.6l-.4 .3-.7 .2M128.5 177.2l.3 .1M117.2 181.2l.6 .1M117.8 181.3a2.84 2.84 0 0 1-2.2 3M117.8 181.3h1M123.5 181.2l-.1 .1M145.3 228.2l.4 .1M145.7 228.3h1.3M145.7 228.3l2 4.3M146.8 221.3a2.11 2.11 0 0 0-1.4 1.9 8 8 0 0 0 .3 5.1M147 228.3l2.2 4.3"/>
<path d="M147.1 233.7v.1M147.2 232.1l-.1 1.6M147.4 232.4l.3 .2M147.5 232.9l-.1 .5-.3 .3M147.6 227.9l-.1 .3-.5 .1M147.6 227.9l2.2 4.3M147.7 232.6l.2 .8-.1 .4M148 221.3a2 2 0 0 0-1.4 1.9 8.6 8.6 0 0 0 .4 5.1M149.2 232.6l1.2 1.2M149.8 232.2l-.2 .3-.4 .1M149.8 232.2l.5 .7 1.1 .8M149.9 224.4l-.6-2a.89 .89 0 0 0-.9-.7 .89 .89 0 0 0-.8 .8 7 7 0 0 0 0 5.4"/>
<path d="M149.9 224.4l.2 1.6M150 224.3l-.1 .1M150.1 226l.3 1.4M150.1 226l-.3 6.2M150.2 226h-.1M150.4 227.4v.2a.8 .8 0 0 0 .8 .6M150.4 227.3v.1M151 227.7l.2 .5M151.2 228.2h.4M151.4 233.7v.1M151.6 227.7v.5M151.6 228.2l-.2 5.5"/>
<path d="M151.6 228.2h3.7M153.6 227.5l.4 .2M153.6 227.3l.7 .1M153.6 224.2h.2M153.8 224.2l-.1 1.7 .6 .1M153.8 224.2l.7 .2M154.3 227.4v.3M154.3 226v1.4M154.3 226l.2 1.7M154.5 224.4l.4-1.7a.99 .99 0 0 1 .6-.8 .99 .99 0 0 1 1.1 .2 6.6 6.6 0 0 1 .4 5.8M154.5 224.4l-.2 1.6M155.4 221.3a1.85 1.85 0 0 0-1.3 1.7l-.3 1.2"/>
<path d="M157 227.9v.3M157 227.9l-1.3 2.6M147 269.1h1.7M148.5 263.5l.9 .9 .1 .7 .2-.3 .3-.1M148.5 263.5h.1M148.5 263.5l.2 5.6M148.7 269.1l.3 .4M148.7 269.1h.3M149 269.1h.3M149 269.1l.3 .4M149.5 263.5l.4 .6 .1 .6M149.8 269v4.5l.2 2.5"/>
<path d="M149.8 269l-.4 .1-.1 .2M149.8 269h1.4M150 264.7l-.2 4.3M151.2 269l-.1 5.7 .2 1.3M151.6 264.7l.3 .1 .2 .3M151.6 264.7l-.4 4.3M152.1 271.3l-.3 4.2M152.1 273l.2 3M152.1 265.1l-.3 4.2-.2-.2-.4-.1M152.1 265.1v6.2M152.1 271.4v1.6M152.2 270.3l-.1 1.1"/>
<path d="M152.2 269.9l-.1 1.4M152.2 269.9h.1M152.3 263.5l-.4 .4-.3 .8M152.6 272.9l-.5 .1M152.6 272.9l.2 2.6v-.1M152.6 271.3l-.5 .1M152.6 270.8v.5M152.6 271.3v1.6M152.8 269.1h-.1a.64 .64 0 0 0-.5 .8M152.8 269.1l-.3 .4M152.8 269.1h.3M153.1 269.1h2.2"/>
<path d="M153.1 269.1l-.2 .4M153.3 263.5h.1M153.3 263.5l-.5 .4-.5 .5-.2 .7M153.3 263.5l-.2 5.6"/>
</g>
<g font-size="5.3">
<text x="38.5" y="9.5">4</text>
<text x="83.5" y="9.5">3</text>
<text x="133.6" y="9.5">2</text>
<text x="178.6" y="9.5">1</text>
<text x="16.2" y="31.2">F</text>
<text x="201.2" y="31.2">F</text>
<text x="16.1" y="75.5">E</text>
<text x="201.1" y="75.5">E</text>
<text x="15.5" y="125.5">D</text>
<text x="200.5" y="125.5">D</text>
<text x="15.4" y="175.5">C</text>
<text x="200.4" y="175.5">C</text>
<text x="16" y="225.5">B</text>
<text x="201" y="225.5">B</text>
<text x="15.5" y="269.7">A</text>
<text x="200.5" y="269.7">A</text>
<text x="38.5" y="291.5">4</text>
<text x="83.5" y="291.5">3</text>
<text x="133.6" y="291.5">2</text>
<text x="178.6" y="291.5">1</text>
</g>
<g font-size="4.7">
<text x="88.9" y="18.7">23</text>
<text x="101.9" y="19.4">17</text>
<text x="114.6" y="19.4">14</text>
<text x="122.4" y="24.7">A-A (1 : 2)</text>
<text x="25.4" y="60.2">Buchsen in Ausleger und</text>
<text x="25.4" y="64.7">Hauptmast geklebt um das</text>
<text x="25.4" y="69.2">Achsrohr demontieren</text>
<text x="25.4" y="73.7">zu können</text>
<text x="151.6" y="89">15</text>
<text x="33.5" y="100.9">Gewindestang und Rohr in</text>
<text x="151.6" y="101.3">18</text>
<text x="33.5" y="105.5">Hauptmast geklebt</text>
<text x="191.4" y="128.2" transform="rotate(-90 191.4 128.2)">Filz als Gleitlager zwischen Stativ und Hauptmast</text>
<text x="30.6" y="160.7">Buchsen in Stativkopf geklebt</text>
<text x="77.4" y="183.7">23</text>
<text x="139.8" y="206.3">C (1 : 2)</text>
<text x="171" y="205.1">16</text>
<text x="171" y="217.5">25</text>
<text x="187.1" y="226.7">29</text>
<text x="171" y="228.3">16</text>
<text x="176.7" y="248.3">24</text>
<text x="183.6" y="260.1">20</text>
<text x="23" y="278.2">Gewicht mit gekonterten Muttern im Langloch</text>
<text x="23" y="282.7">geführt und mit Flügelmuttern fixiert</text>
</g>
</svg>
